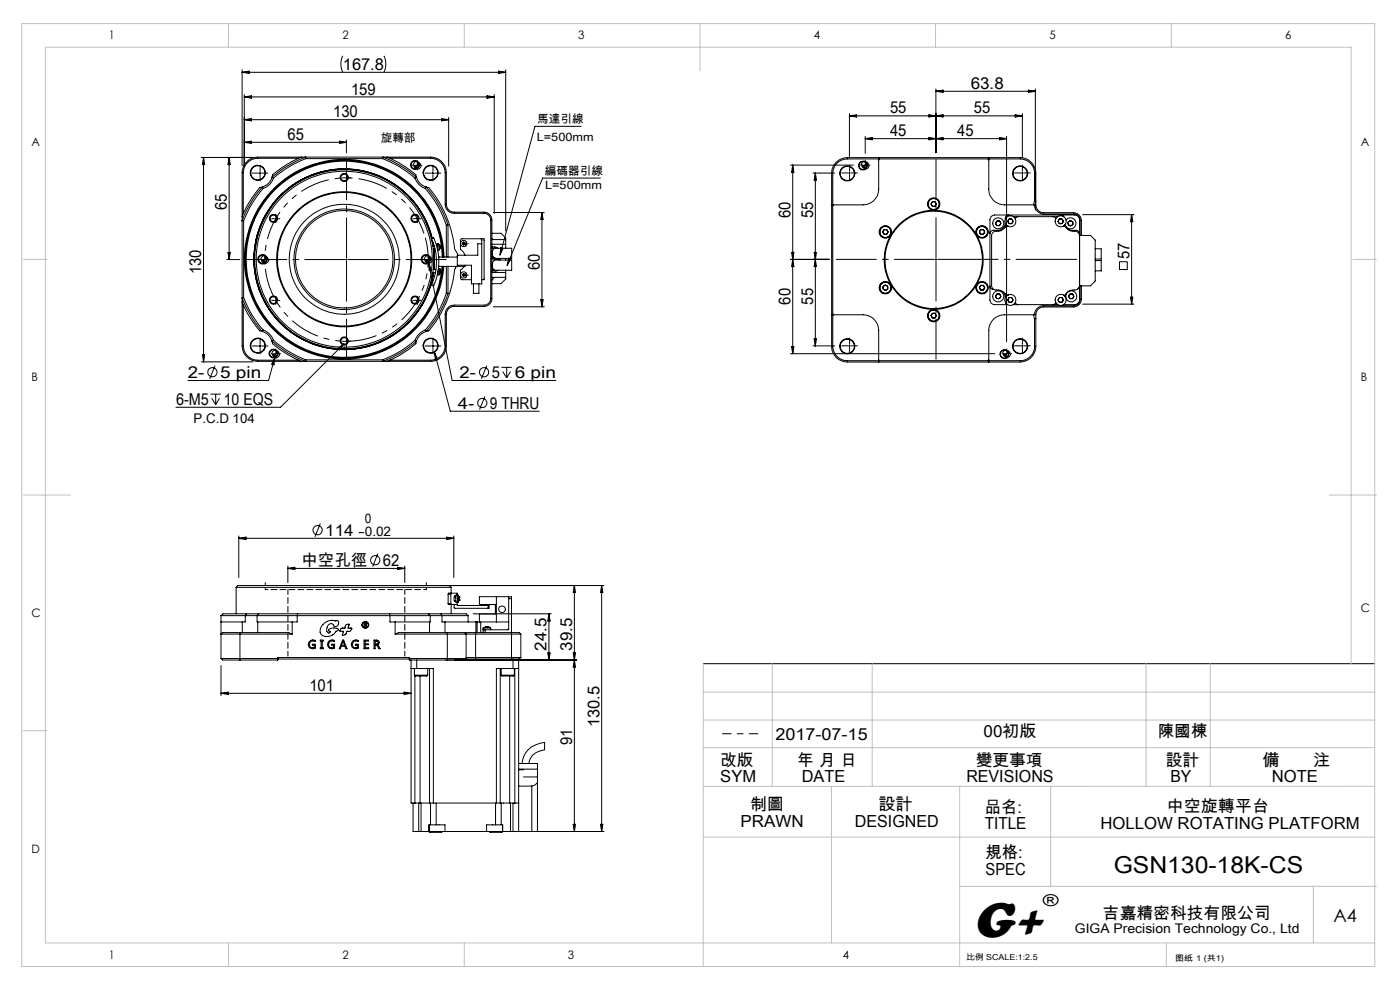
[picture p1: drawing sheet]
<svg xmlns="http://www.w3.org/2000/svg" width="297mm" height="210mm" viewBox="0 0 297 210" stroke-linecap="round" stroke-linejoin="round" font-family="sans-serif">
<g fill="none" stroke="#000" stroke-width=".21">
<path d="M51.4 14.8v20.4M51.4 15.3h55.9M51.4 15.3l1.4-.2v.5zM72.7 11.8a4.1 4.1 0 0 0 0 3.5M81.5 11.8a4.1 4.1 0 0 1 0 3.5M105.8 15.1l1.5 .2-1.5 .3zM107.3 14.8v34.2M198.5 18.9v13.5M198.5 19.4l1.6-.3v.5zM198.5 19.4h21.1M218.2 19.1l1.4 .3-1.4 .2zM219.6 18.9v25.6"/>
<path d="M42.7 33.4h11M43.2 33.4l.2 1.5h-.5zM43.2 33.4v43.4M48.6 33.4v21.7M48.6 33.4l.3 1.5h-.5zM51.8 20.1v15.1M51.8 30.2h21.7M51.8 30.2l1.5-.3v.5zM51.8 20.6l1.5-.3v.5zM51.8 25.4l1.5-.3v.5zM51.8 25.4h43.4M51.8 20.6h53"/>
<path d="M52.2 34.5l1.1-.9 1.4-.3h36.7a3.3 3.3 0 0 1 3.3 3.3v6.7a1.69 1.69 0 0 0 1.7 1.7h6.3a1.63 1.63 0 0 1 1.7 1.7v16.6a1.69 1.69 0 0 1-1.7 1.7h-6.3a1.63 1.63 0 0 0-1.7 1.7v6.6a3.3 3.3 0 0 1-3.3 3.4h-36.7a3.4 3.4 0 0 1-3.3-3.4v-36.7l.2-1.3zM55 36.8h.3M55.2 36.6v.3M55.6 39.7a23.7 23.7 0 0 0-4.2 7.1h.3M55.6 39.7l-.4 .1a18.7 18.7 0 0 0-3.8 6.1M55.6 39.7l.2 .3M55.8 40a23 23 0 0 0-4.1 6.8M57.7 37.6a3.1 3.1 0 0 1-2.1 2.1M57.7 37.6l.3 .2M58 37.8a3.3 3.3 0 0 1-2.2 2.2M63.3 33.6h-8.6a3.1 3.1 0 0 0-3.1 3v8.7M63.9 33.3a18.7 18.7 0 0 0-6.1 3.9l-.1 .4"/>
<path d="M64.9 33.6a23 23 0 0 0-6.9 4.2M64.9 33.6l-.1-.3a23.7 23.7 0 0 0-7.1 4.3M64.9 33.6h16.3M72 29.9l1.5 .3-1.5 .2zM73.3 37.7h.4M73.5 29.7v2.7M73.5 37.6v.3M81.2 33.6a21.9 21.9 0 0 1 6.9 4.2M81.2 33.6v-.3a24.2 24.2 0 0 1 7.1 4.3M82.1 33.3a18.7 18.7 0 0 1 6.1 3.9l.1 .4M82.7 33.6h8.7a3.1 3.1 0 0 1 3 3v6.7a1.91 1.91 0 0 0 2 2h6.3a1.45 1.45 0 0 1 1.4 1.4v16.6a1.45 1.45 0 0 1-1.4 1.4h-6.3a1.91 1.91 0 0 0-2 2v6.6a3.1 3.1 0 0 1-3 3.1h-8.7M88.1 37.8a3.5 3.5 0 0 0 2.1 2.2"/>
<path d="M88.3 35.1h.4M88.3 37.6a3.1 3.1 0 0 0 2.1 2.1M88.3 37.6l-.2 .2M88.5 34.2a.84 .84 0 0 0-.8 .9M88.5 34.9v.3M89.3 35.1a.84 .84 0 0 1-.8 .8M90.2 40a22.5 22.5 0 0 1 4.5 7.8M90.4 39.7a23.8 23.8 0 0 1 4.6 8M90.4 39.7l.4 .1a22.6 22.6 0 0 1 5.6 13l.8 1.3M90.4 39.7l-.2 .3M91.7 36.8h.3M91.8 36.6v.3"/>
<path d="M93.7 25.1l1.5 .3-1.5 .2zM95.2 24.9v10.3M103.3 20.3l1.5 .3-1.5 .2zM104.8 20.1v25.2M123.3 26.8h-9.8l-7.4 27.3M127.4 37.8h-12.3l-7.5 18.5M167.7 35h13.3M168.2 35v40M168.2 35l.2 1.5h-.5zM172.5 36.7h4.6M173 36.7v36.7M173 36.7l.2 1.5h-.5z"/>
<path d="M180.1 36.7h.3M180.2 24.1v9.4M180.2 36.5v.4M180.2 24.6h36.7M180.2 24.6l1.5-.3v.5zM183.4 35h.3M183.6 34.2a.84 .84 0 0 0-.9 .8M183.6 28.9v3.7M183.6 34.9v.3M183.6 29.4h29.9M183.6 29.4l1.4-.2v.5zM184.4 35v.2a.79 .79 0 0 1-.8 .7"/>
<path d="M186.4 33.4v6.7a3.4 3.4 0 0 1-3.3 3.4h-6.7M186.4 33.7h-6.7a3.1 3.1 0 0 0-3 3.1v6.7M186.4 33.9l.1-.2h23.1l.2 .2M197.1 24.3l1.4 .3-1.4 .2zM197.1 29.2l1.4 .2-1.4 .3zM198.5 29.4l1.6-.2v.5zM198.5 24.6l1.6-.3v.5zM209.8 33.4v6.7a3.4 3.4 0 0 0 3.3 3.4h6.2M209.8 33.7h6.6a3.1 3.1 0 0 1 3.1 3.1v5.8M212.1 29.2l1.4 .2-1.4 .3zM213.5 28.9v43.6M215.4 24.3l1.5 .3-1.5 .2z"/>
<path d="M216.7 36.7h.4M216.9 36.5v.4M216.9 24.1v9.4M48.1 55.1h2.7M48.4 53.6h.5l-.3 1.5zM51.7 46.8v16.3M56 55.1h.3M56.2 54.2a.84 .84 0 0 0-.9 .9M56.2 54.9v.3M57 55.1v.1a.79 .79 0 0 1-.8 .7M58.3 46.4h.4M58.5 46.2v.4"/>
<path d="M73.3 55.1h.4M73.5 54.9v.3M88.3 46.4h.4M88.5 46.2v.4M90.7 55.1h.3M90.8 54.2a.84 .84 0 0 0-.8 .9M90.8 54.9v.3M91 55.9l4.9 24.8h22M91 55.9l.5 1.4-.4 .1zM91.5 50.6l.5-.2a12.3 12.3 0 0 1 0 10.3l-.5-.2a11.7 11.7 0 0 0 0-9.9zM91.6 50.5a19.1 19.1 0 0 0-29.8-10.9 19.1 19.1 0 0 0 1.3 31.7 19.1 19.1 0 0 0 28.8-13.5M91.7 55.1a.84 .84 0 0 1-.9 .8"/>
<path d="M91.7 50.5a19.2 19.2 0 0 0-28.6-11.9 19.2 19.2 0 0 0-2.6 30.9 19.2 19.2 0 0 0 30.1-6.9M91.7 50.5a19.2 19.2 0 0 0-28.6-12 19.2 19.2 0 0 0-2.7 30.9 19.2 19.2 0 0 0 30.2-6.8M91.7 51l.2 1.2M91.8 57.8l.6 .1M91.9 51.5l.1 .7M91.9 51.4l.1 .8M91.9 57.1l.6 .1M92 57.8l-.6 2.8-.8 2M92 52.8v4.3M92.1 52.8v4.4M92.1 52.1l-.3 .1M92.3 52.8h-.4"/>
<path d="M92.7 52.1h-.1M92.8 52.7h.1M92.9 58h.1M93 57.3h.1M93 51.7l.2 .3M93 51.7l.2 1.3M93 51.7h-.3l.1 .9 .1 .4h.3M93.1 54.5h3.9M93.2 52h.1M93.2 52l.1 .3M93.3 52.3h.1M93.3 52.3v.1"/>
<path d="M93.3 52.4h.1M93.3 57l.2 .4M93.3 52.6l-.1 .4M93.3 57h-.3l-.1 .8v.5h.2M93.3 57l-.2 1.3M93.3 52.4v.2M93.3 52.6h.1M93.4 58l-.3 .3M93.4 58h.1M93.5 57.4h.1M93.5 57.4l-.1 .6M93.8 54.5a20.8 20.8 0 0 0-29.8-18.3 20.8 20.8 0 0 0-4.4 34.7 20.8 20.8 0 0 0 33.5-10.3l.7-4.1"/>
<path d="M94 54.5a21 21 0 0 0-31.1-17.9 21 21 0 0 0-1.5 35.9 21 21 0 0 0 32.5-15.3l.1-.7M94.2 54.5a21.2 21.2 0 0 0-31.4-18 21.2 21.2 0 0 0-1.4 36.2 21.2 21.2 0 0 0 32.7-15.5l.1-.7M94.7 47.8v6.7M94.7 56.5v5.7M95 47.7l-.3 .1M95 47.7v6.8M95 56.5v5.8M96.8 56.5l-.2 .5a25.5 25.5 0 0 1-5.7 13.2l-.5 .1M98.2 58.4l-.1-.1h.1l.1-.3 .3 .4M98.2 58.4l.1 .2 .3-.2M98.2 51.6v.1M98.2 58.2v.2"/>
<path d="M98.3 51.4l.4 .2-.3 .2v.2l-.3-.3 .2-.1zM98.3 58.2h.2v.2h-.2M98.3 51.6h.2v.1h-.2M98.5 56.5l-.8 .8 .1 1.9 .2 .1h2M98.7 58.4h.3M98.7 51.7h.3M98.7 56.3v.2h-5.6M98.8 51.6v.3M98.8 58.2v.4M102.2 50.7v9.5h-2.2v-3.9h-3v-2.2h4.4v-2.4h.8M102.2 50.7h.5v8.6h-.5M102.2 50.7l-4.4 .1-.1 2.1 .6 .5 .4 .7"/>
<path d="M104.4 52.4h.8l.4 .2M104.4 54.9l.9 .1 .5 .1M104.4 49.5h1.9l1 1v.3M104.4 50.6l.2 .2M104.4 54.5h.3M104.4 52.7h.7M104.4 51.8h2.9M104.4 50.8h2.9M104.4 57.8h2.9M104.4 57.2h.5M104.4 58.8h2.9M104.4 54.7h.5"/>
<path d="M104.7 45.1h10.8M104.8 58.8l-.4 .6M104.9 54.7h.1M105 52.7h3.5v2.1h-3.3M105 55.2h3.5v2.1h-3.3M105 52.7h-.1a1.29 1.29 0 0 0-.3 1.8M105 55.2h-.1a1.3 1.3 0 0 0-.1 2M105 52.7h.1M105 54.9v.3M105.7 54.8l.4 .3M105.7 57.4l-1.3 .1M106.2 52.6l.5 .1-.6 1.4z"/>
<path d="M107.3 58.8v.4l-1 1h-1.9M107.3 50.8v1.9M107.3 54.8v.4M107.3 57.3v1.5M107.9 54.8l.5 .2-.8 1.3zM115 45.1v20M115 45.1l.2 1.5h-.5zM167.7 55h8.2M167.9 53.5h.5l-.2 1.5zM168.2 55l.2 1.5h-.5zM172.7 53.5h.5l-.2 1.5zM173 55l.2 1.5h-.5z"/>
<path d="M176.8 43.5l-.1 .1v23.1l.1 .1M187.5 48.7h.6l.3 .5-.3 .5h-.6l-.2-.5zM197.8 42.8h.6l.2 .5-.2 .5h-.6l-.3-.5zM198.4 55h.3M198.5 54.9v.3M208 48.7h.6l.3 .5-.3 .5h-.6l-.2-.5zM211.5 46.9h.6l.2 .5-.2 .5h-.6l-.3-.5zM213.2 48.3a2.02 2.02 0 0 1-2.1 .8l-.5 .2-.2 .5v10.7a1.06 1.06 0 0 0 1.4 1 1.81 1.81 0 0 1 1.4 .8M213.3 47.4a1.64 1.64 0 0 1-1.7 1.5h-.9a.73 .73 0 0 0-.7 .6M213.4 47.7l-.2 .6M213.7 47.9l-.5 .4M213.7 47.9h.1"/>
<path d="M213.9 45.6a.76 .76 0 0 0-.6 .9M214.1 46.5h.5l.3 .4-.3 .5h-.5l-.3-.5zM214.9 46h9.5M216 46l-.5 .1-.1 .3M219.3 43.5h.1a2.1 2.1 0 0 0 2 1.9h6.4a1.33 1.33 0 0 1 1.3 1.4v3.1M219.5 42.6l-.2 .9M219.5 42.6l.2 .1M219.7 42.7a1.86 1.86 0 0 0 1.7 2.4h6.4a1.69 1.69 0 0 1 1.6 1.7v3.1M219.7 42.7v-5.9a3.4 3.4 0 0 0-3.3-3.4h-36.7a3.4 3.4 0 0 0-3.3 3.4v36.6a3.4 3.4 0 0 0 3.3 3.4h36.7a3.4 3.4 0 0 0 3.3-3.4v-5.9M223.3 46l.4 .1 .3 .3M224.7 46.5h.6l.3 .4-.3 .5h-.6l-.3-.5zM225.1 45.6l.6 .4"/>
<path d="M225.6 47.9h.1M225.6 47.9l.6 .4M226.2 46.7a1.16 1.16 0 0 1 1.8 0 1.16 1.16 0 0 1-.4 1.7 1.16 1.16 0 0 1-1.6-.7l.2 .6M226.2 48.3a1.92 1.92 0 0 0 2 .8l.5 .2 .3 .8M226.3 48.5l.2 .1a2.45 2.45 0 0 0 2 .3l.4 .3 .1 .3M226.6 47.1l.4-.3 .6 .3v.5l-.5 .3-.5-.2zM229 49.9h2.4l.9 1v8.7l-.9 1h-2.4v-14a1.09 1.09 0 0 0-1-1h-17a1.02 1.02 0 0 0-1 1v17a.96 .96 0 0 0 1 1h2.7M229.7 45.5h10.9M232.3 55.3h1.3v2.2h-1.3M232.3 52.8h1.3M233.6 52.8v2.2h-1.3M237.5 55.5h1.6v1.7h-1.6z"/>
<path d="M240.1 45.5v19M240.1 45.5l.2 1.5h-.5zM42.7 76.8h11M42.9 75.2h.5l-.2 1.6zM45.6 77.6l-1.1 2.8M51.4 64.1a18.7 18.7 0 0 0 3.8 6.1l.4 .1M51.6 64.7v8.6a3.1 3.1 0 0 0 3.1 3.1h8.6M51.7 63.1a21.9 21.9 0 0 0 4.1 6.9M51.7 63.1l-.3 .1a24.2 24.2 0 0 0 4.2 7.1M55 73.4h.3M55.2 73.2v.4M55.6 70.3a3.1 3.1 0 0 1 2.1 2.1"/>
<path d="M55.8 70a3.5 3.5 0 0 1 2.2 2.2M55.8 70l-.2 .3M57.7 72.4a22 22 0 0 0 7.1 4.3l.1-.4M57.7 72.4l.1 .4a18.7 18.7 0 0 0 6.1 3.9M58 72.2a23 23 0 0 0 6.9 4.1M58 72.2l-.3 .2M58.3 75.9l-1.3 4.8h-17.1M58.3 75.9l-.2 1.5-.5-.2zM58.3 63.7h.4M58.3 75.1h.4M58.5 74.3a.78 .78 0 0 0-.8 .8M58.5 63.6v.3"/>
<path d="M58.5 74.9v.3M59.3 75.1v.1a.79 .79 0 0 1-.8 .7M64.9 76.3h16.3M71.7 73.9l1.2-.9-.9 1.2zM72.9 73l-13.4 13.4h-22.2M73.3 72.4h.4M73.5 72.2v.4M88.1 72.2a21.9 21.9 0 0 1-6.9 4.1M88.1 72.2l.2 .2M88.3 63.7h.4M88.3 72.4a22.3 22.3 0 0 1-7.1 4.3v-.4M88.3 72.4l-.1 .4a18.7 18.7 0 0 1-6.1 3.9"/>
<path d="M88.5 63.6v.3M90.2 70a3.7 3.7 0 0 0-2.1 2.2M90.2 70l.2 .3M90.4 70.3a3.1 3.1 0 0 0-2.1 2.1M91.7 73.4h.3M91.8 73.2v.4M92.2 74.9l3.3 12.3h18.9M92.2 74.9l.7 1.3-.5 .2zM94.7 62.2a22.5 22.5 0 0 1-4.5 7.8M94.7 62.2l.3 .1M95 62.3a22.9 22.9 0 0 1-4.6 8M100.4 60.2v2h1.2v-2"/>
<path d="M103.3 77.6l-1.2 2.8M104.7 65.1h10.8M106.4 77.9h2.2M106.6 78.8l.9 1.3M107.5 77.9v2.2M108.3 78.8l-.8 1.3M114.7 63.6h.5l-.2 1.5zM167.7 75h43.3M167.9 73.5h.5l-.2 1.5zM172.5 73.4h4.6M172.7 71.9h.5l-.2 1.5zM176.4 66.8h6.7a3.3 3.3 0 0 1 3.3 3.3v6.7"/>
<path d="M176.7 66.8v6.6a3.1 3.1 0 0 0 3 3.1h6.7M180.1 73.4h.3M180.2 73.2v.3M186.4 76.3l.1 .2h23.2l.1-.2M187.3 60.8l.5-.3 .5 .2v.6l-.4 .3-.5-.3zM197.8 66.5h.6l.2 .4-.2 .5h-.6l-.3-.5zM208 60.5h.6l.3 .5-.3 .5h-.6l-.2-.5zM210 60.7a.73 .73 0 0 0 .8 .7M211.5 62.4h.6l.2 .5-.2 .5h-.6l-.3-.5zM212.9 61.9l.2 .5 .2 .8M213.2 62.3l.1 .2 .4 .1M213.2 62.3l.2 .6"/>
<path d="M213.3 64.1l.3 .4M213.4 75h.3M213.5 74.9v.3M213.5 74.2a.85 .85 0 0 0-.8 .8M213.7 62.6h.1M214.1 63.1h.5l.3 .5-.3 .5h-.5l-.3-.5zM214.4 75l-.3 .6-.6 .3M214.9 64.6h9.5M215.4 64.2l.3 .3 .3 .1M216.7 73.4h.4M216.9 73.2v.3M219.3 66.8l.2 .8"/>
<path d="M219.3 66.8h-6.2a3.3 3.3 0 0 0-3.3 3.3v6.7M219.5 67.6v5.8a3.1 3.1 0 0 1-3.1 3.1h-6.6M219.7 67.5l-.2 .1M224 64.2l-.3 .3-.4 .1M224.7 63.1h.6l.3 .5-.3 .5h-.6l-.3-.5zM225.6 62.6h.1M226.2 62.3l-.6 .3M226.2 62.3l-.2 .6M227 62.4h.5l.3 .5-.3 .5h-.5l-.3-.5zM228.7 61.3l.3-.6v2.9a1.02 1.02 0 0 1-1 1h-2.4M229 60.5a1.2 1.2 0 0 1-1.6 1.1l-.6 .1-.6 .6M229.1 60.6v2.9a1.39 1.39 0 0 1-1.3 1.4h-6.4a1.96 1.96 0 0 0-2 1.8l-.1 .1"/>
<path d="M229.4 60.6v2.9a1.69 1.69 0 0 1-1.6 1.6h-6.4a1.86 1.86 0 0 0-1.7 2.4M229.7 64.5h10.9M239.8 63h.5l-.2 1.5zM44.6 83.6h2.2M44.9 84.5l.9 1.3M45.8 83.6v2.2M46.6 84.5l-.8 1.3M102.9 84.1l-1.2 2.8M50.7 113.7v8.8M50.7 114.2h45.6M50.7 114.2l1.5-.3v.6zM67.9 111l-1.1 2.9"/>
<path d="M80.2 117.4l-1.1 2.8M94.8 113.9l1.5 .3-1.5 .3zM96.3 113.7v8.8M46.9 139.7h12M46.9 139.7l.3 .3h3.7M46.9 130.6h5.1M46.9 131.9h4.5M46.9 130.6v9.1M50.1 124.6l.4-.4h44.8l.4 .4M50.1 124.6h45.6M50.1 124.6v5.6M50.9 134.2h-3.7l-.3 .3h15.1"/>
<path d="M50.9 134.2h10.3l.8 .3M50.9 134.2v5.8M51.4 131.9v2.3M52 130.6v1.3h-.6M52 130.6h2.5M52.3 130.2h2.6M52.3 130.2h-5l-.4 .4M52.3 130.2l-.3 .4M54.5 130.6h8.5M54.5 130.6v1.3h.2M54.7 131.9h7.3M54.7 131.9v2.3"/>
<path d="M54.9 130.2h8.2M54.9 130.2l-.4 .4M61.1 120.1v3.5M61.1 120.6h24.8M61.1 120.6l1.4-.3v.5zM62 131.9v2.6M63 130.6v1.3h-1M63 130.6h19.7M63.1 130.2h19.6M63.1 130.2l-.1 .4M65.8 136l.8-.2h.3v.3a.73 .73 0 0 0-1.2 .5 .73 .73 0 0 0 1 .7v-.5h-.4v-.1h.6v.8a.96 .96 0 0 1-1.3-.2 .96 .96 0 0 1 .2-1.3zM67.9 135.8h.6v.2h-.1v1.4h.1v.2h-.6v-.2h.2v-1.4h-.2z"/>
<path d="M68.5 132.5a3.9 3.9 0 0 1 3-.9 .66 .66 0 0 1 .1 1.2 .66 .66 0 0 1-1.1-.4 1.13 1.13 0 0 0-1.1 .5 1.13 1.13 0 0 0 .1 1.3 .29 .29 0 0 0 .4 .1 .29 .29 0 0 0 .1-.4h-.2l-.1-.2a1.42 1.42 0 0 1 1.9-.4 .53 .53 0 0 1-.4 .7 2.09 2.09 0 0 1-3.1 .5 1.74 1.74 0 0 1 .4-2zM69.8 136l.6-.3 .5 .1v.3a.74 .74 0 0 0-1.2 .4 .74 .74 0 0 0 1 .8v-.5h-.4v-.1h.7v.8a.96 .96 0 0 1-1.3-.2 .96 .96 0 0 1 .1-1.3zM72.7 135.8h.2l.7 1.8h-.3l-.1-.5h-.8l-.2 .5h-.2zM72.8 136l.3 .9h-.6zM72.8 136h.1M73 133.2h.1M73.3 132.7l.7-.3-.2 .8h.8a.66 .66 0 0 1-1 .7v.1a.69 .69 0 0 1-1 .7l.3-.8h-.8a.67 .67 0 0 1 .9-.7M73.3 132.7h.1M73.3 132.7l-.3 .5M74.9 136l.6-.3 .5 .1v.3a.73 .73 0 0 0-1.2 .4 .73 .73 0 0 0 1 .8v-.5h-.4v-.1h.6v.8a.96 .96 0 0 1-1.3-.2 .96 .96 0 0 1 .2-1.3zM77.2 132.1h.6v.4l-.2 .1 .3 .4h-.2l-.2-.4h-.2l-.1 .4zM77.2 135.8h.9v.2h-.6v.6h.6v.2h-.6v.6h.7v.2h-1z"/>
<path d="M77.3 132.2h.3v.3h-.3zM79.3 135.8a.98 .98 0 0 1 1.1 .3v.3l-.4 .4 .6 .8h-.2l-.5-.8h-.3v.8h-.3zM79.6 136h.3a.32 .32 0 0 1 .3 .3 .32 .32 0 0 1-.3 .3h-.3zM80 136.8h.1M82.7 130.2h8.2M82.7 130.2v.4M82.7 130.6h8.6M82.7 130.6v1.3h1.1M83.8 131.9h7.3M83.8 134.5h15.1M83.8 131.9v2.6M84.3 120.3l1.6 .3-1.6 .2z"/>
<path d="M85.9 120.1v3.5M86.9 139.7h12M90.9 130.2h2.6M90.9 130.2l.4 .4M91.1 131.9v2.3M91.3 130.6h2.5M91.3 130.6v1.3h-.2M93.5 124.2h34.6M93.5 130.2h5.4l.4 .4M93.5 130.2l.3 .4M93.8 130.6v1.3h.6M93.8 130.6h5.5"/>
<path d="M94.4 131.9h6.6M94.4 131.9v2.3M94.9 134.2h-10.3l-.8 .3M94.9 134.2v5.8h3.7l.3-.3M94.9 134.2h3.7M95.1 128v.2h.6M95.1 126h.5M95.1 128h.5M95.1 126v2M95.6 128l.1 .2M95.6 126v2M95.7 125.8l-.1 .2"/>
<path d="M95.7 125.8h1.3v.4M95.7 128.2h1.2M95.7 125.8h-.6v.2M95.7 124.6v1.2M95.7 128.2v2M96.3 128.2v.7l.2 .1h7M96.3 127.4h.4M96.4 126.6h.3M96.7 126.4h-.1a.77 .77 0 0 0 0 1.2h.1M96.9 128.2l.3 .2h6.3M96.9 128.2h.1M97 128.2l.2 .2"/>
<path d="M97 127.8v.4M97.2 126.2l.2 .7M97.2 126.2v1.6M97.2 126.2h-.4l-.1 .4v1.1l.5 .1M97.4 126.6v.2M97.4 126.6h.1M97.4 126.9v.2M97.4 127.1v.1M97.4 127.3h.1M97.4 127.1h.1M97.4 126.9h.1M97.4 126.8v.1"/>
<path d="M97.4 127.2v.1M97.4 127.2h.1M97.4 126.8h.1M97.4 127.1l-.2 .7M98.6 134.2h2.3M98.6 134.2l.3 .3M98.8 139.8h2.1M98.9 139.5h11.6M98.9 134.5h11.6M98.9 134.5v5.2M99.3 130.6v1.3M100.4 130.2h16.5"/>
<path d="M100.9 134.2h7.6M100.9 139.8h7.6M100.9 134.2v5.6M101 131.9h.2M101 131.9v2.3M101.2 131.9h.5M101.2 131.9v2.3M101.7 131.9v-1.7h3.4v-2h-3.4v-1.6h6.2v6.9l-5 .1M101.7 131.9h6.2M102 131.9v2.3M102.5 133.6h.4M102.5 133.2h1.6"/>
<path d="M102.5 133.2v1M102.9 133.6v.6M102.9 133l-.4 .2M102.9 133h.1M103.2 133h-.3M103.2 133h.1M103.2 133h.2M103.4 133h.1M103.4 133h.2M103.5 128.4h.3v.6h-.3M103.5 128.4v.6M103.6 133l.5 .2"/>
<path d="M103.6 133h.1M104.1 133.2v.4M105.3 126.6v5.3M107.9 126.6h.6v.4M107.9 127h.6M108.5 127v7l-.2 .2M108.5 134.2h.3a1.8 1.8 0 0 1 1.7 .3M108.5 134.2v5.6M108.8 139.8v2M110 139.8v36.6h-1.2v-6.1M110.5 139.5a1.8 1.8 0 0 1-1.7 .3h-.3M110.5 134.5v5"/>
<path d="M116.2 138.5h.5l-.2 1.5zM116.5 130.2v9.8M116.5 130.2l.2 1.5h-.5zM121.6 138.5h.5l-.3 1.5zM121.8 124.2v52.2M121.8 124.2l.3 1.5h-.5zM127.6 124.2l.3 1.5h-.5zM127.6 124.2v52.2M46.9 141.2v6.4M46.9 147.1h40.3M46.9 147.1l1.5-.3v.5zM50.9 140h8"/>
<path d="M58.9 140l.2-.2h27.6l.2 .2M58.9 140v-.5h28v.5M85.7 146.8l1.5 .3-1.5 .2zM87.2 141.8h1.2M87.2 140v30.3h.8M87.9 143.2l.2 .2h2.5l.1-.2M87.9 143.2h2.8M87.9 141.8v1.4M88 143.4v26.9M88.4 141.8h3.5v28.5M88.4 140v1.8M89.1 143.4v26.9"/>
<path d="M90.7 141.8v1.4M91.1 141.8v28.5M106.1 141.8v28.5M106.3 143.2l.1 .2h2.6l.1-.2M106.3 143.2h2.8M106.3 141.8v1.4M108.1 143.4v26.9M108.8 141.8h1.2M108.8 141.8h-3.5v28.5M109.1 141.8v1.4M109.2 141.8v28.5M115.5 159.1a3.5 3.5 0 0 0-3.3 2.9"/>
<path d="M115.5 159v-1.5a5 5 0 0 0-4.8 4.5M121.8 140l.3 1.5h-.5zM122.3 140h-35.4M149.2 140.8h142.4M87.6 170.3v6.1h1.2M88 170.3h1.1M88.8 176.4h.5M88.8 170.3v6.1M89.1 170.3h2M89.3 176.4h1.7M89.3 170.3v6.1M91 176.4l.2 .2h2.5l.1-.2"/>
<path d="M91 176.4v-1.4h3.4v1.4M91 176.4h3.4M91 176.4h.1M91.1 170.3h.8M91.3 170.3v4.7M91.9 170.3h13.4M92.5 170.3v4.7M94.4 176.4h8.8M103.2 176.4v-1.4h3.4v1.4M103.2 176.4h3.4M103.8 176.4l.1 .2h2.6l.1-.2M105.1 170.3v4.7"/>
<path d="M105.3 170.3h.8M106.1 170.3h.2M106.3 170.3h1.8M106.3 170.3v4.7M106.6 176.4h.1M106.6 175v1.4M107.5 176.4h20.6M108.1 170.3h1.1M108.3 170.3v6.1h-1.7M109.2 170.3h.8M110 163.2h4M110 163.3h1.1"/>
<path d="M110 162h4v2.8M110 166.7h2.8M111.1 164.8h2.9M112.8 166.7v9.7M114 166l-.5 .5-.7 .2M114 164.8v1.2M114 166v10.4M121.6 174.9h.5l-.3 1.5zM127.4 174.9h.5l-.3 1.5z"/>
<circle cx="54.7" cy="36.7" r="1.6"/>
<circle cx="54.7" cy="36.7" r="1.5"/>
<circle cx="73" cy="37.7" r=".7"/>
<circle cx="73" cy="37.7" r=".86"/>
<circle cx="88" cy="35" r=".82"/>
<circle cx="88" cy="35" r=".94"/>
<circle cx="91.4" cy="36.7" r="1.6"/>
<circle cx="91.4" cy="36.7" r="1.5"/>
<circle cx="179.8" cy="36.8" r="1.61"/>
<circle cx="179.8" cy="36.8" r="1.49"/>
<circle cx="183.1" cy="35.1" r=".83"/>
<circle cx="183.1" cy="35.1" r=".94"/>
<circle cx="216.4" cy="36.8" r="1.59"/>
<circle cx="216.4" cy="36.8" r="1.49"/>
<circle cx="55.7" cy="55" r=".85"/>
<circle cx="55.7" cy="55" r="1"/>
<circle cx="58" cy="46.3" r=".87"/>
<circle cx="58" cy="46.3" r=".7"/>
<circle cx="73" cy="55" r="14.3"/>
<circle cx="73" cy="55" r="10.3"/>
<circle cx="73" cy="55" r="10.7"/>
<circle cx="73" cy="55" r="18.7"/>
<circle cx="73" cy="55" r="14.2"/>
<circle cx="73" cy="55" r="11.7"/>
<circle cx="73" cy="55" r="19"/>
<circle cx="88" cy="46.3" r=".87"/>
<circle cx="88" cy="46.3" r=".7"/>
<circle cx="90.4" cy="55" r=".85"/>
<circle cx="90.4" cy="55" r="1"/>
<circle cx="98.4" cy="51.7" r=".68"/>
<circle cx="98.4" cy="58.3" r=".68"/>
<circle cx="187.8" cy="49.2" r="1.31"/>
<circle cx="187.8" cy="49.2" r="1.18"/>
<circle cx="187.8" cy="49.2" r="1.21"/>
<circle cx="187.8" cy="49.2" r=".5"/>
<circle cx="198.1" cy="43.3" r="1.22"/>
<circle cx="198.1" cy="55.1" r="10.3"/>
<circle cx="198.1" cy="55.1" r="10.5"/>
<circle cx="198.1" cy="43.3" r="1.3"/>
<circle cx="198.1" cy="43.3" r="1.16"/>
<circle cx="198.1" cy="43.3" r=".49"/>
<circle cx="208.3" cy="49.2" r="1.31"/>
<circle cx="208.3" cy="49.2" r="1.18"/>
<circle cx="208.3" cy="49.2" r="1.21"/>
<circle cx="208.3" cy="49.2" r=".5"/>
<circle cx="211.8" cy="47.4" r=".5"/>
<circle cx="211.8" cy="47.4" r="1.16"/>
<circle cx="214.3" cy="46.9" r=".49"/>
<circle cx="214.4" cy="47" r="1.17"/>
<circle cx="225" cy="46.9" r="1.18"/>
<circle cx="225" cy="46.9" r=".5"/>
<circle cx="227.1" cy="47.4" r=".51"/>
<circle cx="45.1" cy="79" r=".98"/>
<circle cx="54.7" cy="73.3" r="1.59"/>
<circle cx="54.7" cy="73.3" r="1.5"/>
<circle cx="58" cy="63.7" r=".71"/>
<circle cx="58" cy="63.6" r=".87"/>
<circle cx="58" cy="75" r=".94"/>
<circle cx="58" cy="75" r=".84"/>
<circle cx="73" cy="72.3" r=".69"/>
<circle cx="73" cy="72.3" r=".86"/>
<circle cx="88" cy="63.6" r=".87"/>
<circle cx="88" cy="63.7" r=".71"/>
<circle cx="91.3" cy="73.3" r="1.59"/>
<circle cx="91.4" cy="73.3" r="1.5"/>
<circle cx="102.7" cy="79" r=".98"/>
<circle cx="179.8" cy="73.5" r="1.6"/>
<circle cx="179.8" cy="73.5" r="1.5"/>
<circle cx="187.8" cy="61" r=".5"/>
<circle cx="187.8" cy="61" r="1.21"/>
<circle cx="187.8" cy="61" r="1.32"/>
<circle cx="187.8" cy="61" r="1.16"/>
<circle cx="198.1" cy="67" r="1.22"/>
<circle cx="198.1" cy="66.9" r="1.3"/>
<circle cx="198.1" cy="66.9" r="1.16"/>
<circle cx="198.1" cy="67" r=".49"/>
<circle cx="208.3" cy="61" r="1.17"/>
<circle cx="208.3" cy="61" r="1.21"/>
<circle cx="208.3" cy="61" r="1.32"/>
<circle cx="208.3" cy="61" r=".5"/>
<circle cx="211.8" cy="62.9" r=".5"/>
<circle cx="211.8" cy="62.9" r="1.16"/>
<circle cx="213.1" cy="75.1" r=".85"/>
<circle cx="213.1" cy="75.1" r=".92"/>
<circle cx="214.3" cy="63.6" r="1.16"/>
<circle cx="214.3" cy="63.6" r=".5"/>
<circle cx="216.4" cy="73.5" r="1.6"/>
<circle cx="216.4" cy="73.5" r="1.5"/>
<circle cx="225" cy="63.6" r="1.17"/>
<circle cx="225" cy="63.6" r=".51"/>
<circle cx="227.3" cy="62.9" r=".49"/>
<circle cx="227.3" cy="62.9" r="1.17"/>
<circle cx="102.3" cy="85.5" r=".98"/>
<circle cx="67.4" cy="112.5" r=".99"/>
<circle cx="79.6" cy="118.8" r=".98"/>
<circle cx="77.5" cy="132.6" r=".65"/>
<circle cx="77.5" cy="132.6" r=".73"/>
<circle cx="106.5" cy="129.3" r=".7"/>
</g>
<path d="M90.1 50a17.3 17.3 0 0 0-29-7.1 17.3 17.3 0 0 0 7.8 28.9 17.3 17.3 0 0 0 21.5-20.7l-.3-1.1" fill="none" stroke="#000" stroke-width=".21" stroke-dasharray="6.3 1.3 1.3 1.3 1.3 1.3" stroke-dashoffset="-.5" stroke-linecap="butt"/>
<path d="M153.3 155.6h7.5" fill="none" stroke="#000" stroke-width=".21" stroke-dasharray="30.5 1.3 1.3 1.3" stroke-dashoffset="28.6"/>
<path d="M73.2 55.1h-20.9M73.5 54.7v-20.8M73.5 55.4v20.8M73.8 55.1h20.9M198.2 55h-20.8M198.6 54.7v-20.8M198.6 55.4v20.8" fill="none" stroke="#000" stroke-width=".21" stroke-dasharray="30.5 1.3 1.3 1.3" stroke-dashoffset="22"/>
<g fill="none" stroke="#000" stroke-width=".21" stroke-dasharray="30.5 1.3 1.3 1.3">
<path d="M54.8 36.7h-1.3M55.2 36.4v-1.3M55.2 37.1v1.3M55.5 36.7h1.3M73.2 37.7h-.6M73.5 37.4v-.5M73.5 38.1v.5M73.8 37.7h.6M88.2 35.1h-.7M88.5 34.7v-.6M88.5 35.4v.7M88.8 35.1h.7"/>
<path d="M91.5 36.7h-1.3M91.8 36.4v-1.3M91.8 37.1v1.3M92.2 36.7h1.3M179.9 36.7h-1.3M180.2 36.4v-1.4M180.2 37v1.4M180.6 36.7h1.3M183.2 35h-.6M183.6 34.7v-.7M183.6 35.4v.6M183.9 35h.7"/>
<path d="M216.6 36.7h-1.4M216.9 36.4v-1.4M216.9 37v1.4M217.2 36.7h1.4M55.8 55.1h-.6M56.2 54.7v-.6M56.2 55.4v.7M56.5 55.1h.7M58.2 46.4h-.6M58.5 46.1v-.6M58.5 46.7v.6M58.8 46.4h.6"/>
<path d="M88.2 46.4h-.5M88.5 46.1v-.6M88.5 46.7v.6M88.9 46.4h.5M90.5 55.1h-.7M90.8 54.7v-.6M90.8 55.4v.7M91.2 55.1h.6M98.5 58.4h-.2M98.5 51.7h-.2M98.8 58.1v-.2M98.8 58.7v.2"/>
<path d="M98.8 51.4v-.2M98.8 52.1v.1M99.2 58.4h.2M99.2 51.7h.2M54.8 73.4h-1.3M55.2 73.1v-1.4M55.2 73.7v1.4M55.5 73.4h1.3M58.2 63.7h-.6M58.2 75.1h-.7M58.5 63.4v-.5M58.5 64.1v.5"/>
<path d="M58.5 74.7v-.6M58.5 75.4v.7M58.8 63.7h.6M58.8 75.1h.7M73.2 72.4h-.6M73.5 72.1v-.6M73.5 72.7v.6M73.8 72.4h.6M88.2 63.7h-.5M88.5 63.4v-.5M88.5 64.1v.5M88.9 63.7h.5"/>
<path d="M91.5 73.4h-1.3M91.8 73.1v-1.4M91.8 73.7v1.4M92.2 73.4h1.3M179.9 73.4h-1.3M180.2 73v-1.3M180.2 73.7v1.3M180.6 73.4h1.3M213.2 75h-.6M213.6 74.7v-.7M213.6 75.4v.6M213.9 75h.7"/>
<path d="M216.6 73.4h-1.4M216.9 73v-1.3M216.9 73.7v1.3M217.2 73.4h1.4"/>
</g>
<path d="M198.9 55h29.5" fill="none" stroke="#000" stroke-width=".21" stroke-dasharray="30.5 1.3 1.3 1.3" stroke-dashoffset="17.6"/>
<path d="M56.3 123.6v1.5M56.3 125.1h34.2M90.5 123.6v1.5" fill="none" stroke="#000" stroke-width=".21" stroke-dasharray="1.3 .6" stroke-dashoffset=".7"/>
<path d="M61.1 125.1v14.1M85.9 125.1v14.1" fill="none" stroke="#000" stroke-width=".21" stroke-dasharray="1.3 .6" stroke-dashoffset=".2"/>
<g fill="none" stroke="#c0c0c0" stroke-width=".21">
<path d="M4.6 5h287v200h-287zM48.5 5v5M98.5 5v5M148.5 5v10M198.5 5v5M248.5 5v5M5 55h5M287 55h5M5 105h10M282 105h10M5 155h5M149.2 152.7h142.4"/>
<path d="M149.2 146.8h142.4M149.2 140.8v64.2M149.2 158.6h142.4M163.8 140.8v26M185 140.8v26M243.1 140.8v26M256.8 140.8v26M286.6 140.8v-130.8h-277v190h282M149.2 177.6h142.4M176.4 166.8v33.2M203.6 166.8v38.2M222.9 166.8v21.2"/>
<path d="M291.6 166.8h-142.4M203.6 188h88.4M278.6 188v12M48.5 200v5M98.5 200v5M247.4 200v5"/>
</g>
<g fill="#000">
<path d="M87.7 35.1a.84 .84 0 0 0 .8 .8v-.8zM88.5 34.2v.9h.8l-.1-.5zM90 55.1l.2 .6 .6 .2v-.8zM90.8 54.2v.9h.9a.85 .85 0 0 0-.9-.9zM55.3 55.1l.1 .1a.79 .79 0 0 0 .8 .7v-.8zM56.2 54.2v.9h.8a.84 .84 0 0 0-.8-.9zM57.7 75.1a.79 .79 0 0 0 .8 .8v-.8zM58.5 74.3v.8h.8a.84 .84 0 0 0-.8-.8z"/>
<path d="M182.7 35v.2a.79 .79 0 0 0 .9 .7v-.9zM183.6 34.2v.8h.8v-.1a.79 .79 0 0 0-.8-.7zM212.7 75a.84 .84 0 0 0 .8 .9v-.9zM213.5 74.2v.8h.9l-.1-.2a.82 .82 0 0 0-.8-.6z"/>
</g>
<text font-size="11" x="206.4" y="198.7">G+</text>
<text font-size="4.9" x="236.3" y="185.1">GSN130-18K-CS</text>
<text font-size="3.9" x="282.9" y="195.5">A4</text>
<g font-size="3.5">
<text x="72.7" y="14.8">167.8</text>
<text x="74.5" y="20.1">159</text>
<text x="206" y="18.9">63.8</text>
<text x="61" y="29.7">65</text>
<text x="70.7" y="24.9">130</text>
<text x="188.8" y="28.9">45</text>
<text x="188.8" y="24.1">55</text>
<text x="203.1" y="28.9">45</text>
<text x="206.6" y="24.1">55</text>
<text x="48.1" y="44.6" transform="rotate(-90 48.1 44.6)">65</text>
<text x="167.7" y="46.2" transform="rotate(-90 167.7 46.2)">60</text>
<text x="172.5" y="46.2" transform="rotate(-90 172.5 46.2)">55</text>
<text x="42.7" y="58.1" transform="rotate(-90 42.7 58.1)">130</text>
<text x="114.5" y="57.3" transform="rotate(-90 114.5 57.3)">60</text>
<text x="239.6" y="54.9" transform="rotate(-90 239.6 54.9)">57</text>
<text x="167.7" y="64.6" transform="rotate(-90 167.7 64.6)">60</text>
<text x="172.5" y="64.6" transform="rotate(-90 172.5 64.6)">55</text>
<text x="39.9" y="80.2">2-</text>
<text x="46.7" y="80.2">5 pin</text>
<text x="97.5" y="80.2">2-</text>
<text x="104.3" y="80.2">5</text>
<text x="109.2" y="80.2">6 pin</text>
<text x="37.4" y="85.9">6-M5</text>
<text x="47.5" y="85.9">10 EQS</text>
<text x="97.1" y="86.7">4-</text>
<text x="103.9" y="86.7">9 THRU</text>
<text x="69" y="113.7">114</text>
<text x="64" y="120.1">中空孔徑</text>
<text x="81.2" y="120.1">62</text>
<text x="116" y="138" transform="rotate(-90 116 138)">24.5</text>
<text x="121.4" y="138" transform="rotate(-90 121.4 138)">39.5</text>
<text x="65.6" y="146.6">101</text>
<text x="127.2" y="154.2" transform="rotate(-90 127.2 154.2)">130.5</text>
<text x="121.4" y="158" transform="rotate(-90 121.4 158)">91</text>
<text x="164.5" y="157">2017-07-15</text>
<text x="208.7" y="156.4">00初版</text>
<text x="245.6" y="156.4">陳國棟</text>
<text x="152.8" y="162.4">改版</text>
<text x="152.8" y="165.9">SYM</text>
<text x="169.1" y="162.4">年 月 日</text>
<text x="170.1" y="165.9">DATE</text>
<text x="205" y="165.9">REVISIONS</text>
<text x="207" y="162.4">變更事項</text>
<text x="247.4" y="162.4">設計</text>
<text x="248.3" y="165.9">BY</text>
<text x="267.8" y="162.4">備</text>
<text x="269.8" y="165.9">NOTE</text>
<text x="278.6" y="162.4">注</text>
<text x="159.1" y="171.9">制圖</text>
<text x="186.4" y="171.9">設計</text>
<text x="208.9" y="172.4">品名:</text>
<text x="247.5" y="172.2">中空旋轉平台</text>
<text x="157.1" y="175.4">PRAWN</text>
<text x="181.3" y="175.4">DESIGNED</text>
<text x="208.9" y="175.9">TITLE</text>
<text x="233.5" y="175.8">HOLLOW ROTATING PLATFORM</text>
<text x="209.1" y="182.1">規格:</text>
<text x="209.1" y="185.6">SPEC</text>
<text x="221.2" y="192.2">®</text>
<text x="234" y="194.8">吉嘉精密科技有限公司</text>
</g>
<g font-size="2.8">
<text x="41.1" y="89.7">P.C.D 104</text>
<text x="76" y="113.7">-0.02</text>
<text x="77.4" y="110.9">0</text>
<text x="228" y="197.8">GIGA Precision Technology Co., Ltd</text>
</g>
<g font-size="2.5">
<text x="23.1" y="8.4">1</text>
<text x="72.7" y="8.4">2</text>
<text x="122.7" y="8.4">3</text>
<text x="172.7" y="8.4">4</text>
<text x="222.7" y="8.4">5</text>
<text x="272.7" y="8.4">6</text>
<text x="113.9" y="29.9">L=500mm</text>
<text x="114" y="26.2">馬達引線</text>
<text x="6.7" y="30.9">A</text>
<text x="80.8" y="30.2">旋轉部</text>
<text x="288.7" y="30.9">A</text>
<text x="115.6" y="37.2">編碼器引線</text>
<text x="115.7" y="40.2">L=500mm</text>
<text x="6.7" y="80.9">B</text>
<text x="288.7" y="80.9">B</text>
<text x="6.7" y="130.9">C</text>
<text x="288.7" y="129.9">C</text>
<text x="6.7" y="180.9">D</text>
<text x="23.1" y="203.4">1</text>
<text x="72.7" y="203.4">2</text>
<text x="120.5" y="203.4">3</text>
<text x="178.8" y="203.4">4</text>
</g>
<g font-size="1.7">
<text x="204.9" y="203.7">比例 SCALE:1:2.5</text>
<text x="249.3" y="203.8">图纸 1 (共1)</text>
</g>
</svg>
